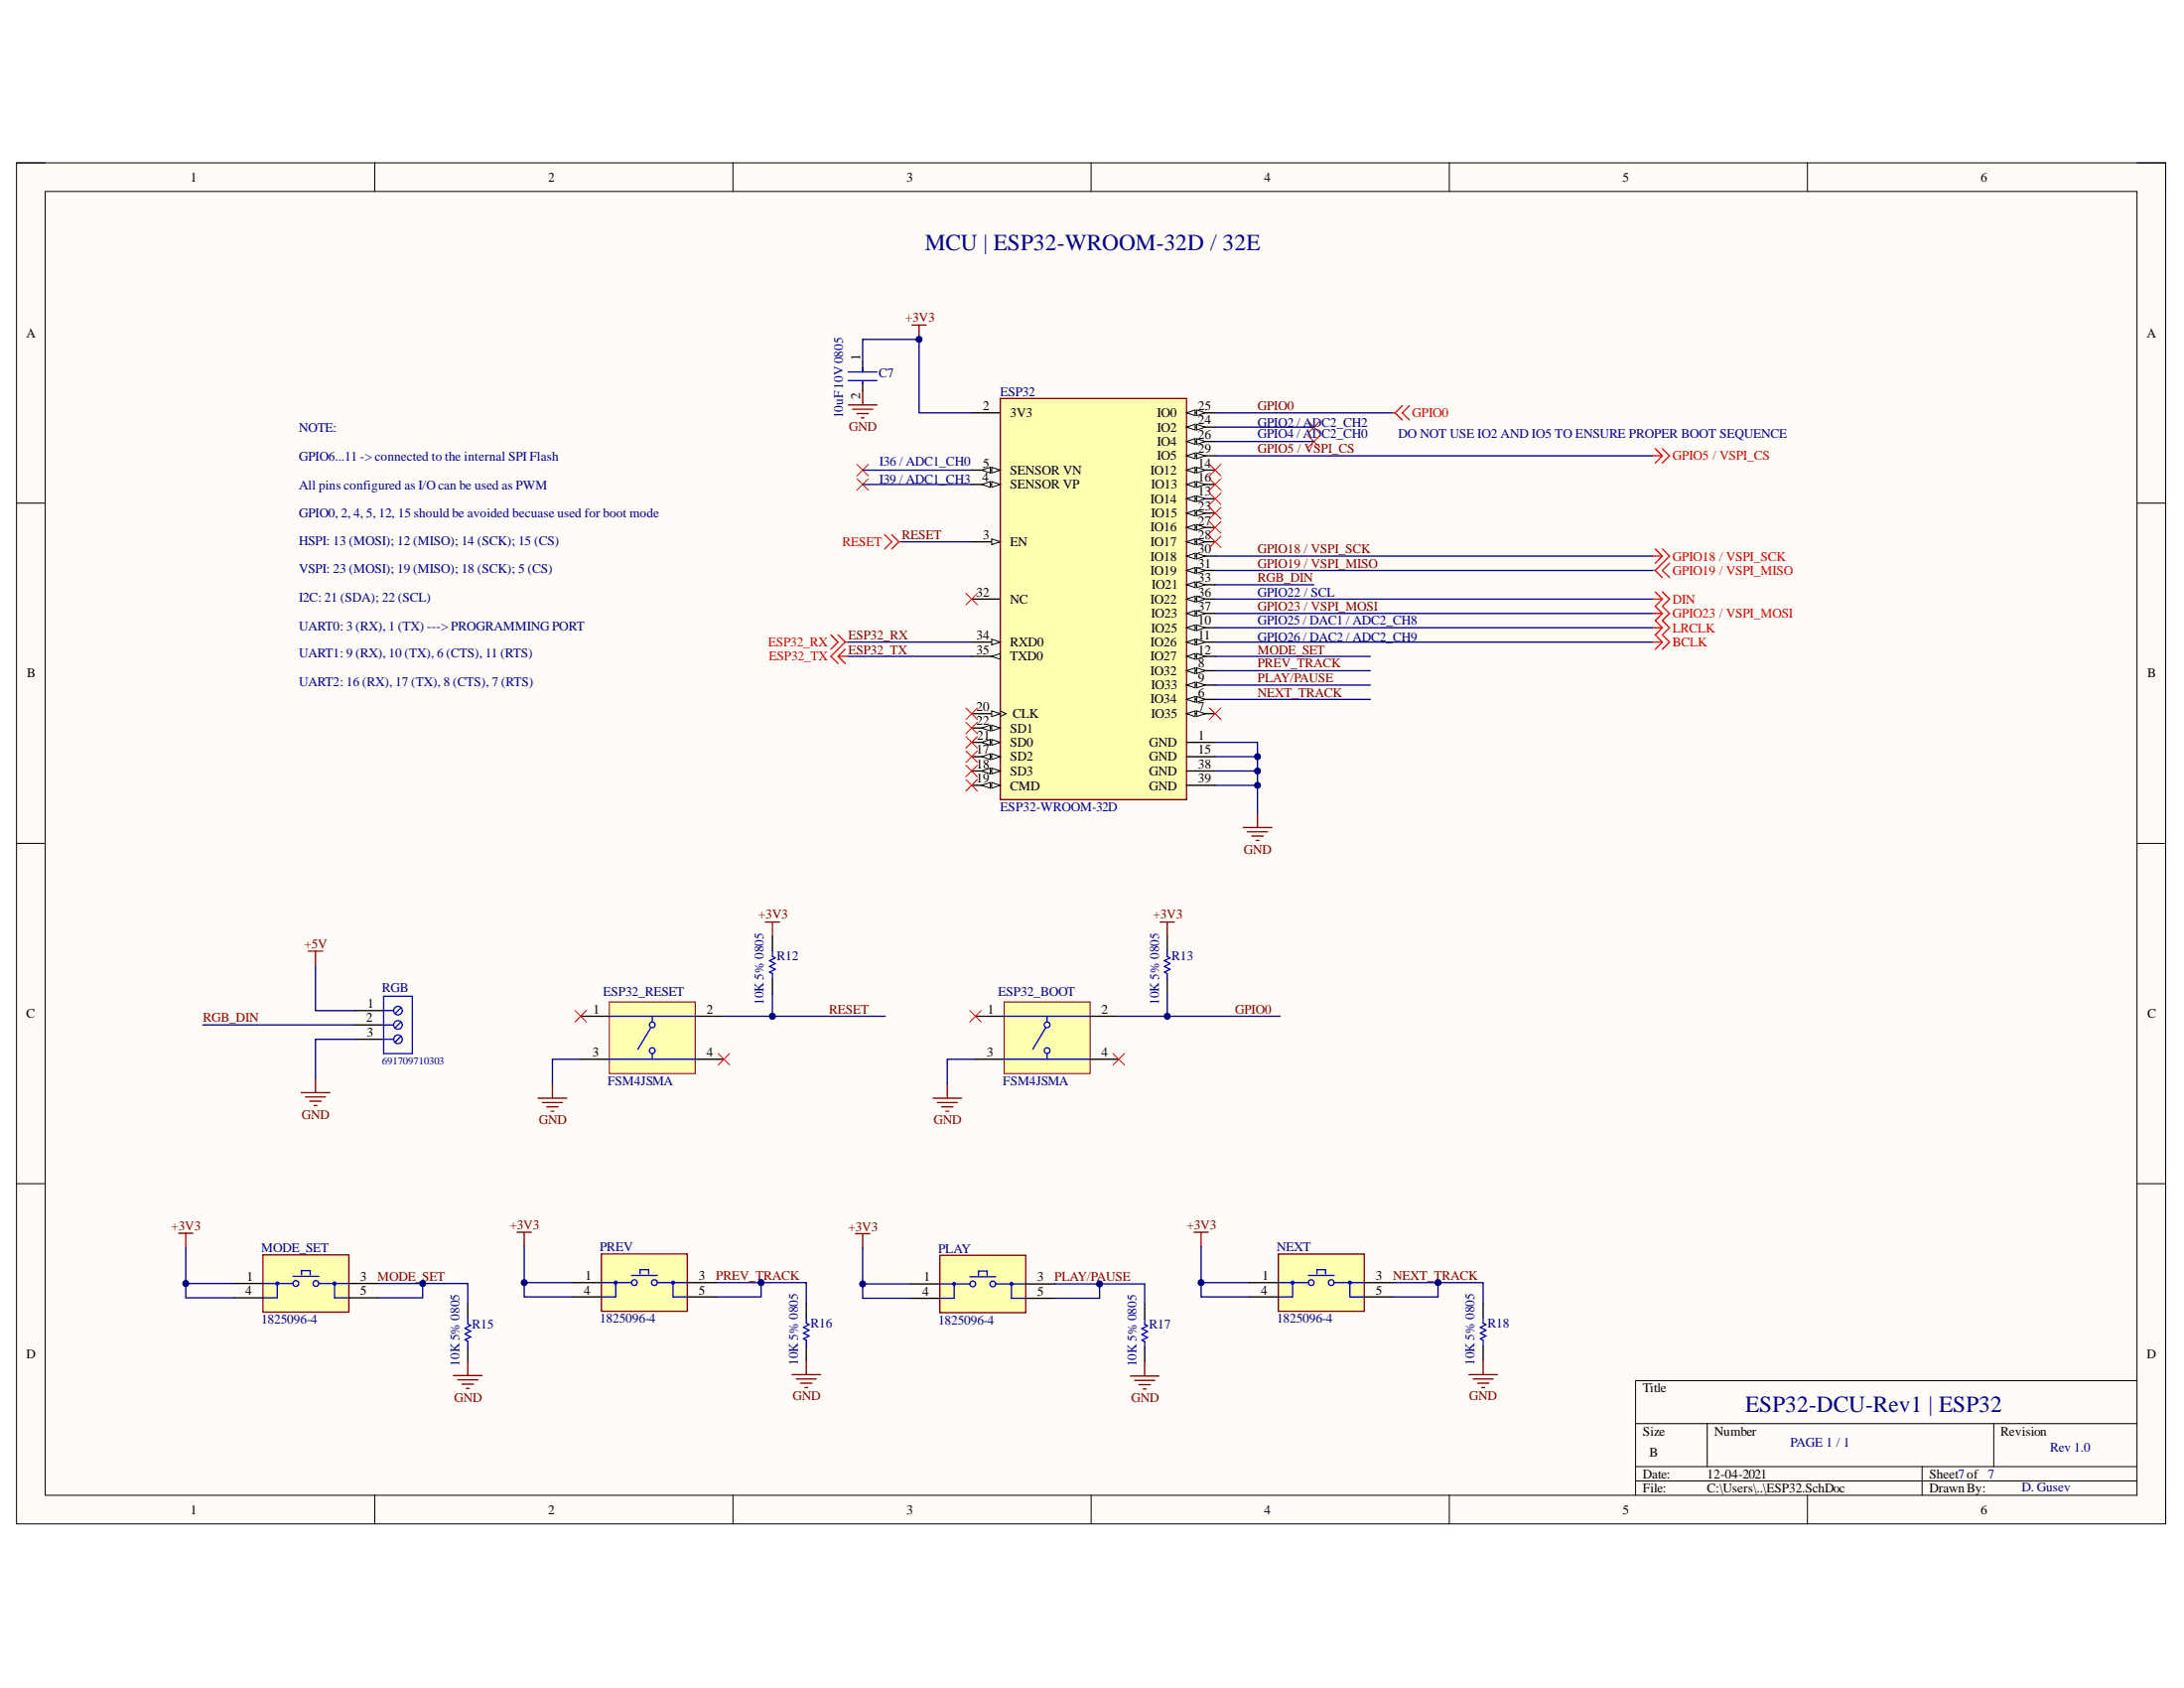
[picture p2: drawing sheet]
<svg xmlns="http://www.w3.org/2000/svg" width="279mm" height="216mm" viewBox="0 0 279 216" stroke-linecap="round" stroke-linejoin="round" font-family="sans-serif">
<path d="M2.1 20.8h275v174.1h-275z" fill-rule="evenodd" fill="#fffcf8"/>
<path d="M2.1 20.8h275v174.1h-275z" fill="none" stroke="#000" stroke-width=".13"/>
<path d="M5.8 24.5h267.6v166.8h-267.6z" fill-rule="evenodd" fill="#fffcf8"/>
<g fill="none" stroke="#000" stroke-width=".13">
<path d="M2.1 20.8h3.7M5.8 24.5h267.6v166.8h-267.6zM47.9 20.8v3.7M93.8 20.8v3.7M139.6 20.8v3.7M185.4 20.8v3.7M231.2 20.8v3.7M273.4 20.8h3.7v3.7M2.1 64.4h3.7M273.4 64.4h3.7M2.1 107.9h3.7M273.4 107.9h3.7"/>
<path d="M2.1 151.4h3.7M273.4 151.4h3.7M273.4 176.6h-64.2v14.7M47.9 191.3v3.6M93.8 191.3v3.6M139.6 191.3v3.6M185.4 191.3v3.6M209.2 182.1h64.2M209.2 187.6h64.2M209.2 189.4h64.2M218.4 182.1v5.5M231.2 191.3v3.6"/>
<path d="M245.9 187.6v3.7M255.1 182.1v5.5M277.1 191.3v3.6"/>
</g>
<path d="M128 51h23.8v51.3h-23.8z" fill-rule="evenodd" fill="#ffffb0"/>
<path d="M128 51h23.8v51.3h-23.8z" fill="none" stroke="#800000" stroke-width=".17"/>
<path d="M124.3 52.8h3.7M124.3 60.1h3.7" fill="none" stroke="#000" stroke-width=".17"/>
<path d="M126.9 59.8l1.1 .3-1.1 .4z" fill="#f8fcff"/>
<path d="M126.9 59.8l1.1 .3-1.1 .4z" fill="none" stroke="#000" stroke-width=".13"/>
<path d="M125.6 60.1l1.1-.3v.7z" fill="#f8fcff"/>
<path d="M125.6 60.1l1.1-.3v.7z" fill="none" stroke="#000" stroke-width=".13"/>
<path d="M124.3 62h3.7" fill="none" stroke="#000" stroke-width=".17"/>
<path d="M126.9 61.6l1.1 .4-1.1 .3z" fill="#f8fcff"/>
<path d="M126.9 61.6l1.1 .4-1.1 .3z" fill="none" stroke="#000" stroke-width=".13"/>
<path d="M125.6 62l1.1-.4v.7z" fill="#f8fcff"/>
<path d="M125.6 62l1.1-.4v.7z" fill="none" stroke="#000" stroke-width=".13"/>
<path d="M151.8 52.8h3.7" fill="none" stroke="#000" stroke-width=".17"/>
<path d="M151.8 52.8l1.1-.4v.8z" fill="#f8fcff"/>
<path d="M151.8 52.8l1.1-.4v.8z" fill="none" stroke="#000" stroke-width=".13"/>
<path d="M153.1 52.4l1.1 .4-1.1 .4z" fill="#f8fcff"/>
<path d="M153.1 52.4l1.1 .4-1.1 .4z" fill="none" stroke="#000" stroke-width=".13"/>
<path d="M151.8 54.6h3.7" fill="none" stroke="#000" stroke-width=".17"/>
<path d="M151.8 54.6l1.1-.3v.7z" fill="#f8fcff"/>
<path d="M151.8 54.6l1.1-.3v.7z" fill="none" stroke="#000" stroke-width=".13"/>
<path d="M153.1 54.3l1.1 .3-1.1 .4z" fill="#f8fcff"/>
<path d="M153.1 54.3l1.1 .3-1.1 .4z" fill="none" stroke="#000" stroke-width=".13"/>
<path d="M151.8 56.5h3.7" fill="none" stroke="#000" stroke-width=".17"/>
<path d="M151.8 56.5l1.1-.4v.7z" fill="#f8fcff"/>
<path d="M151.8 56.5l1.1-.4v.7z" fill="none" stroke="#000" stroke-width=".13"/>
<path d="M153.1 56.1l1.1 .4-1.1 .3z" fill="#f8fcff"/>
<path d="M153.1 56.1l1.1 .4-1.1 .3z" fill="none" stroke="#000" stroke-width=".13"/>
<path d="M151.8 58.3h3.7" fill="none" stroke="#000" stroke-width=".17"/>
<path d="M151.8 58.3l1.1-.4v.8z" fill="#f8fcff"/>
<path d="M151.8 58.3l1.1-.4v.8z" fill="none" stroke="#000" stroke-width=".13"/>
<path d="M153.1 57.9l1.1 .4-1.1 .4z" fill="#f8fcff"/>
<path d="M153.1 57.9l1.1 .4-1.1 .4z" fill="none" stroke="#000" stroke-width=".13"/>
<path d="M151.8 60.1h3.7" fill="none" stroke="#000" stroke-width=".17"/>
<path d="M151.8 60.1l1.1-.3v.7z" fill="#f8fcff"/>
<path d="M151.8 60.1l1.1-.3v.7z" fill="none" stroke="#000" stroke-width=".13"/>
<path d="M153.1 59.8l1.1 .3-1.1 .4z" fill="#f8fcff"/>
<path d="M153.1 59.8l1.1 .3-1.1 .4z" fill="none" stroke="#000" stroke-width=".13"/>
<path d="M151.8 62h3.7" fill="none" stroke="#000" stroke-width=".17"/>
<path d="M151.8 62l1.1-.4v.7z" fill="#f8fcff"/>
<path d="M151.8 62l1.1-.4v.7z" fill="none" stroke="#000" stroke-width=".13"/>
<path d="M153.1 61.6l1.1 .4-1.1 .3z" fill="#f8fcff"/>
<path d="M153.1 61.6l1.1 .4-1.1 .3z" fill="none" stroke="#000" stroke-width=".13"/>
<path d="M151.8 63.8h3.7" fill="none" stroke="#000" stroke-width=".17"/>
<path d="M151.8 63.8l1.1-.4v.8z" fill="#f8fcff"/>
<path d="M151.8 63.8l1.1-.4v.8z" fill="none" stroke="#000" stroke-width=".13"/>
<path d="M153.1 63.4l1.1 .4-1.1 .4z" fill="#f8fcff"/>
<path d="M153.1 63.4l1.1 .4-1.1 .4z" fill="none" stroke="#000" stroke-width=".13"/>
<path d="M151.8 65.6h3.7" fill="none" stroke="#000" stroke-width=".17"/>
<path d="M151.8 65.6l1.1-.3v.7z" fill="#f8fcff"/>
<path d="M151.8 65.6l1.1-.3v.7z" fill="none" stroke="#000" stroke-width=".13"/>
<path d="M153.1 65.3l1.1 .3-1.1 .4z" fill="#f8fcff"/>
<path d="M153.1 65.3l1.1 .3-1.1 .4z" fill="none" stroke="#000" stroke-width=".13"/>
<path d="M151.8 67.5h3.7" fill="none" stroke="#000" stroke-width=".17"/>
<path d="M151.8 67.5l1.1-.4v.7z" fill="#f8fcff"/>
<path d="M151.8 67.5l1.1-.4v.7z" fill="none" stroke="#000" stroke-width=".13"/>
<path d="M153.1 67.1l1.1 .4-1.1 .3z" fill="#f8fcff"/>
<path d="M153.1 67.1l1.1 .4-1.1 .3z" fill="none" stroke="#000" stroke-width=".13"/>
<path d="M151.8 69.3h3.7" fill="none" stroke="#000" stroke-width=".17"/>
<path d="M151.8 69.3l1.1-.4v.8z" fill="#f8fcff"/>
<path d="M151.8 69.3l1.1-.4v.8z" fill="none" stroke="#000" stroke-width=".13"/>
<path d="M153.1 68.9l1.1 .4-1.1 .4z" fill="#f8fcff"/>
<path d="M153.1 68.9l1.1 .4-1.1 .4z" fill="none" stroke="#000" stroke-width=".13"/>
<path d="M151.8 71.1h3.7" fill="none" stroke="#000" stroke-width=".17"/>
<path d="M151.8 71.1l1.1-.3v.7z" fill="#f8fcff"/>
<path d="M151.8 71.1l1.1-.3v.7z" fill="none" stroke="#000" stroke-width=".13"/>
<path d="M153.1 70.8l1.1 .3-1.1 .4z" fill="#f8fcff"/>
<path d="M153.1 70.8l1.1 .3-1.1 .4z" fill="none" stroke="#000" stroke-width=".13"/>
<path d="M151.8 73h3.7" fill="none" stroke="#000" stroke-width=".17"/>
<path d="M151.8 73l1.1-.4v.7z" fill="#f8fcff"/>
<path d="M151.8 73l1.1-.4v.7z" fill="none" stroke="#000" stroke-width=".13"/>
<path d="M153.1 72.6l1.1 .4-1.1 .3z" fill="#f8fcff"/>
<path d="M153.1 72.6l1.1 .4-1.1 .3z" fill="none" stroke="#000" stroke-width=".13"/>
<path d="M151.8 74.8h3.7" fill="none" stroke="#000" stroke-width=".17"/>
<path d="M151.8 74.8l1.1-.4v.8z" fill="#f8fcff"/>
<path d="M151.8 74.8l1.1-.4v.8z" fill="none" stroke="#000" stroke-width=".13"/>
<path d="M153.1 74.4l1.1 .4-1.1 .4z" fill="#f8fcff"/>
<path d="M153.1 74.4l1.1 .4-1.1 .4z" fill="none" stroke="#000" stroke-width=".13"/>
<path d="M151.8 76.6h3.7" fill="none" stroke="#000" stroke-width=".17"/>
<path d="M151.8 76.6l1.1-.3v.7z" fill="#f8fcff"/>
<path d="M151.8 76.6l1.1-.3v.7z" fill="none" stroke="#000" stroke-width=".13"/>
<path d="M153.1 76.3l1.1 .3-1.1 .4z" fill="#f8fcff"/>
<path d="M153.1 76.3l1.1 .3-1.1 .4z" fill="none" stroke="#000" stroke-width=".13"/>
<path d="M151.8 78.5h3.7" fill="none" stroke="#000" stroke-width=".17"/>
<path d="M151.8 78.5l1.1-.4v.7z" fill="#f8fcff"/>
<path d="M151.8 78.5l1.1-.4v.7z" fill="none" stroke="#000" stroke-width=".13"/>
<path d="M153.1 78.1l1.1 .4-1.1 .3z" fill="#f8fcff"/>
<path d="M153.1 78.1l1.1 .4-1.1 .3z" fill="none" stroke="#000" stroke-width=".13"/>
<path d="M151.8 80.3h3.7" fill="none" stroke="#000" stroke-width=".17"/>
<path d="M151.8 80.3l1.1-.4v.8z" fill="#f8fcff"/>
<path d="M151.8 80.3l1.1-.4v.8z" fill="none" stroke="#000" stroke-width=".13"/>
<path d="M153.1 79.9l1.1 .4-1.1 .4z" fill="#f8fcff"/>
<path d="M153.1 79.9l1.1 .4-1.1 .4z" fill="none" stroke="#000" stroke-width=".13"/>
<path d="M151.8 82.1h3.7" fill="none" stroke="#000" stroke-width=".17"/>
<path d="M151.8 82.1l1.1-.3v.7z" fill="#f8fcff"/>
<path d="M151.8 82.1l1.1-.3v.7z" fill="none" stroke="#000" stroke-width=".13"/>
<path d="M153.1 81.8l1.1 .3-1.1 .4z" fill="#f8fcff"/>
<path d="M153.1 81.8l1.1 .3-1.1 .4z" fill="none" stroke="#000" stroke-width=".13"/>
<path d="M151.8 84h3.7" fill="none" stroke="#000" stroke-width=".17"/>
<path d="M151.8 84l1.1-.4v.7z" fill="#f8fcff"/>
<path d="M151.8 84l1.1-.4v.7z" fill="none" stroke="#000" stroke-width=".13"/>
<path d="M153.1 83.6l1.1 .4-1.1 .3z" fill="#f8fcff"/>
<path d="M153.1 83.6l1.1 .4-1.1 .3z" fill="none" stroke="#000" stroke-width=".13"/>
<path d="M151.8 85.8h3.7" fill="none" stroke="#000" stroke-width=".17"/>
<path d="M151.8 85.8l1.1-.4v.8z" fill="#f8fcff"/>
<path d="M151.8 85.8l1.1-.4v.8z" fill="none" stroke="#000" stroke-width=".13"/>
<path d="M153.1 85.4l1.1 .4-1.1 .4z" fill="#f8fcff"/>
<path d="M153.1 85.4l1.1 .4-1.1 .4z" fill="none" stroke="#000" stroke-width=".13"/>
<path d="M151.8 87.6h3.7" fill="none" stroke="#000" stroke-width=".17"/>
<path d="M151.8 87.6l1.1-.3v.7z" fill="#f8fcff"/>
<path d="M151.8 87.6l1.1-.3v.7z" fill="none" stroke="#000" stroke-width=".13"/>
<path d="M153.1 87.3l1.1 .3-1.1 .4z" fill="#f8fcff"/>
<path d="M153.1 87.3l1.1 .3-1.1 .4z" fill="none" stroke="#000" stroke-width=".13"/>
<path d="M151.8 89.5h3.7" fill="none" stroke="#000" stroke-width=".17"/>
<path d="M151.8 89.5l1.1-.4v.7z" fill="#f8fcff"/>
<path d="M151.8 89.5l1.1-.4v.7z" fill="none" stroke="#000" stroke-width=".13"/>
<path d="M153.1 89.1l1.1 .4-1.1 .3z" fill="#f8fcff"/>
<path d="M153.1 89.1l1.1 .4-1.1 .3z" fill="none" stroke="#000" stroke-width=".13"/>
<path d="M151.8 91.3h3.7" fill="none" stroke="#000" stroke-width=".17"/>
<path d="M151.8 91.3l1.1-.4v.8z" fill="#f8fcff"/>
<path d="M151.8 91.3l1.1-.4v.8z" fill="none" stroke="#000" stroke-width=".13"/>
<path d="M153.1 90.9l1.1 .4-1.1 .4z" fill="#f8fcff"/>
<path d="M153.1 90.9l1.1 .4-1.1 .4z" fill="none" stroke="#000" stroke-width=".13"/>
<path d="M124.3 69.3h3.7" fill="none" stroke="#000" stroke-width=".17"/>
<path d="M126.9 68.9l1.1 .4-1.1 .4z" fill="#f8fcff"/>
<path d="M126.9 68.9l1.1 .4-1.1 .4z" fill="none" stroke="#000" stroke-width=".13"/>
<path d="M124.3 76.6h3.7M124.3 82.1h3.7" fill="none" stroke="#000" stroke-width=".17"/>
<path d="M126.9 81.8l1.1 .3-1.1 .4z" fill="#f8fcff"/>
<path d="M126.9 81.8l1.1 .3-1.1 .4z" fill="none" stroke="#000" stroke-width=".13"/>
<path d="M124.3 91.3h3.7" fill="none" stroke="#000" stroke-width=".17"/>
<path d="M126.9 90.9l1.1 .4-1.1 .4z" fill="#f8fcff"/>
<path d="M126.9 90.9l1.1 .4-1.1 .4zM128 90.9l.7 .4-.7 .4" fill="none" stroke="#000" stroke-width=".13"/>
<path d="M124.3 100.4h3.7" fill="none" stroke="#000" stroke-width=".17"/>
<path d="M126.9 100.1l1.1 .3-1.1 .4z" fill="#f8fcff"/>
<path d="M126.9 100.1l1.1 .3-1.1 .4z" fill="none" stroke="#000" stroke-width=".13"/>
<path d="M125.6 100.4l1.1-.3v.7z" fill="#f8fcff"/>
<path d="M125.6 100.4l1.1-.3v.7z" fill="none" stroke="#000" stroke-width=".13"/>
<path d="M124.3 93.1h3.7" fill="none" stroke="#000" stroke-width=".17"/>
<path d="M126.9 92.8l1.1 .3-1.1 .4z" fill="#f8fcff"/>
<path d="M126.9 92.8l1.1 .3-1.1 .4z" fill="none" stroke="#000" stroke-width=".13"/>
<path d="M125.6 93.1l1.1-.3v.7z" fill="#f8fcff"/>
<path d="M125.6 93.1l1.1-.3v.7z" fill="none" stroke="#000" stroke-width=".13"/>
<path d="M124.3 95h3.7" fill="none" stroke="#000" stroke-width=".17"/>
<path d="M126.9 94.6l1.1 .4-1.1 .3z" fill="#f8fcff"/>
<path d="M126.9 94.6l1.1 .4-1.1 .3z" fill="none" stroke="#000" stroke-width=".13"/>
<path d="M125.6 95l1.1-.4v.7z" fill="#f8fcff"/>
<path d="M125.6 95l1.1-.4v.7z" fill="none" stroke="#000" stroke-width=".13"/>
<path d="M124.3 96.8h3.7" fill="none" stroke="#000" stroke-width=".17"/>
<path d="M126.9 96.4l1.1 .4-1.1 .3z" fill="#f8fcff"/>
<path d="M126.9 96.4l1.1 .4-1.1 .3z" fill="none" stroke="#000" stroke-width=".13"/>
<path d="M125.6 96.8l1.1-.4v.7z" fill="#f8fcff"/>
<path d="M125.6 96.8l1.1-.4v.7z" fill="none" stroke="#000" stroke-width=".13"/>
<path d="M124.3 98.6h3.7" fill="none" stroke="#000" stroke-width=".17"/>
<path d="M126.9 98.2l1.1 .4-1.1 .4z" fill="#f8fcff"/>
<path d="M126.9 98.2l1.1 .4-1.1 .4z" fill="none" stroke="#000" stroke-width=".13"/>
<path d="M125.6 98.6l1.1-.4v.8z" fill="#f8fcff"/>
<path d="M125.6 98.6l1.1-.4v.8z" fill="none" stroke="#000" stroke-width=".13"/>
<path d="M124.3 84h3.7" fill="none" stroke="#000" stroke-width=".17"/>
<path d="M126.9 84l1.1-.4v.7z" fill="#f8fcff"/>
<path d="M126.9 84l1.1-.4v.7z" fill="none" stroke="#000" stroke-width=".13"/>
<path d="M151.8 95h3.7M151.8 96.8h3.7M151.8 98.6h3.7M151.8 100.4h3.7" fill="none" stroke="#000" stroke-width=".17"/>
<path d="M116.7 41.6h1.8M117.6 41.6v1.8" fill="none" stroke="#800000" stroke-width=".17"/>
<circle cx="117.6" cy="43.4" r=".37" fill="#000080"/>
<circle cx="117.6" cy="43.4" r=".37" fill="none" stroke="#000080" stroke-width=".13"/>
<g fill="none" stroke="#f00" stroke-width=".13">
<path d="M109.6 59.4l1.5 1.5M111.1 59.4l-1.5 1.5M167.4 53.9l1.4 1.5M167.4 55.7l1.4 1.5M168.8 53.9l-1.4 1.5M168.8 55.7l-1.4 1.5M109.6 61.2l1.5 1.5M111.1 61.2l-1.5 1.5M123.6 75.9l1.4 1.5M125 75.9l-1.4 1.5M123.6 90.6l1.4 1.4M123.6 92.4l1.4 1.5"/>
<path d="M123.6 94.2l1.4 1.5M123.6 96l1.4 1.5M123.6 97.9l1.4 1.4M123.6 99.7l1.4 1.5M125 90.6l-1.4 1.4M125 92.4l-1.4 1.5M125 94.2l-1.4 1.5M125 96l-1.4 1.5M125 97.9l-1.4 1.4M125 99.7l-1.4 1.5"/>
</g>
<g fill="none" stroke="#f00" stroke-width=".17">
<path d="M178.1 52.8h.4M178.5 52.8l.9 .9M179.4 51.9l-.9 .9M180.3 51.9l-.9 .9 .9 .9M113.2 68.4l.9 .9-.9 .9M114.1 68.4l.9 .9M115 69.3l-.9 .9M115 69.3h.4M106.3 81.2l.9 .9-.9 .9M107.2 81.2l.9 .9M107.2 84l.9 .9M107.2 84h1.3"/>
<path d="M108.1 82.1l-1.8 1.9 .9 .9M108.1 82.1h.4M108.1 83l-.9 1"/>
</g>
<path d="M110.4 46.3v1.3M110.4 48.9v1.1M98.8 119.8v1.8M149.3 119.8v1.8M45.4 129.3h3.7M45.4 131.1h3.7M98.8 125.3v1.8M149.3 125.3v1.8" fill="none" stroke="#000" stroke-width=".17"/>
<path d="M108.5 47.6h3.7M108.5 48.7h3.7M110.4 47v.6M110.4 48.9v.1M98.8 121.6v.7l.4 .2-.8 .4 .8 .3-.8 .4 .8 .4-.8 .4 .4 .1v.8M149.3 121.6v.7l.4 .2-.7 .4 .7 .3-.7 .4 .7 .4-.7 .4 .3 .1v.8" fill="none" stroke="#00f" stroke-width=".17"/>
<g fill="none" stroke="#800000" stroke-width=".17">
<path d="M108.5 51.8h3.7M109.1 52.3h2.5M109.6 52.9h1.5M110.2 53.4h.3M110.4 50v1.8M97.9 117.9h1.8M98.8 117.9v1.9M148.4 117.9h1.8M149.3 117.9v1.9M159 105.8h3.7M159.6 106.4h2.6M160.1 106.9h1.5"/>
<path d="M160.7 107.5h.4M160.9 104v1.8M70.7 138.6v1.9M68.8 140.5h3.7M69.4 141h2.6M69.9 141.6h1.5M70.5 142.1h.4"/>
</g>
<circle cx="50.9" cy="129.3" r=".55" fill="#fff"/>
<g fill="none" stroke="#00f" stroke-width=".17">
<path d="M51.3 128.9l-.8 .8"/>
<circle cx="50.9" cy="129.3" r=".55"/>
</g>
<circle cx="50.9" cy="131.1" r=".55" fill="#fff"/>
<g fill="none" stroke="#00f" stroke-width=".17">
<path d="M49.1 129.3h1.3M49.1 131.1h1.3M51.3 130.7l-.8 .8"/>
<circle cx="50.9" cy="131.1" r=".55"/>
</g>
<circle cx="50.9" cy="132.9" r=".55" fill="#fff"/>
<g fill="none" stroke="#00f" stroke-width=".17">
<path d="M49.1 132.9h1.3M49.1 127.4h3.6v7.4h-3.6zM51.3 132.5l-.8 .8"/>
<circle cx="50.9" cy="132.9" r=".55"/>
</g>
<path d="M45.4 132.9h3.7M74.3 130h3.6M74.3 135.5h3.6M88.9 130h3.7M88.9 135.5h3.7" fill="none" stroke="#000" stroke-width=".17"/>
<path d="M38.5 139.8h3.7M39.4 121.7h1.9M40.4 121.7v1.8M40.4 137.9v1.9M39.1 140.3h2.5M39.6 140.8h1.5M40.2 141.4h.3" fill="none" stroke="#800000" stroke-width=".17"/>
<path d="M77.9 128.2h11v9.1h-11z" fill-rule="evenodd" fill="#ffffb0"/>
<path d="M77.9 128.2h11v9.1h-11z" fill="none" stroke="#800000" stroke-width=".13"/>
<path d="M77.9 130h11M77.9 135.5h11M83.4 134.7v.8" fill="none" stroke="#00f" stroke-width=".17"/>
<circle cx="83.4" cy="134.4" r=".37" fill="#fff"/>
<circle cx="83.4" cy="134.4" r=".37" fill="none" stroke="#00f" stroke-width=".17"/>
<circle cx="83.4" cy="131.1" r=".37" fill="#fff"/>
<g fill="none" stroke="#00f" stroke-width=".17">
<path d="M83.3 131.4l-1.7 2.8M83.4 130v.7"/>
<circle cx="83.4" cy="131.1" r=".37"/>
</g>
<path d="M73.5 129.2l1.5 1.5M75 129.2l-1.5 1.5M91.9 134.7l1.4 1.5M93.3 134.7l-1.4 1.5" fill="none" stroke="#f00" stroke-width=".13"/>
<path d="M121.2 138.6v1.9M119.4 140.5h3.6M119.9 141h2.6M120.5 141.6h1.4M121 142.1h.4" fill="none" stroke="#800000" stroke-width=".17"/>
<path d="M124.8 130h3.7M124.8 135.5h3.7M139.5 130h3.6M139.5 135.5h3.6" fill="none" stroke="#000" stroke-width=".17"/>
<path d="M128.5 128.2h11v9.1h-11z" fill-rule="evenodd" fill="#ffffb0"/>
<path d="M128.5 128.2h11v9.1h-11z" fill="none" stroke="#800000" stroke-width=".13"/>
<path d="M128.5 130h11M128.5 135.5h11M134 134.7v.8" fill="none" stroke="#00f" stroke-width=".17"/>
<circle cx="134" cy="134.4" r=".37" fill="#fff"/>
<circle cx="134" cy="134.4" r=".37" fill="none" stroke="#00f" stroke-width=".17"/>
<circle cx="134" cy="131.1" r=".37" fill="#fff"/>
<g fill="none" stroke="#00f" stroke-width=".17">
<path d="M133.8 131.4l-1.7 2.8M134 130v.7M59.8 168.6v.7l.4 .2-.7 .4 .7 .4-.7 .3 .7 .4-.7 .4 .3 .1v.8"/>
<circle cx="134" cy="131.1" r=".37"/>
</g>
<path d="M154.7 90.6l1.5 1.4M156.2 90.6l-1.5 1.4M124.1 129.2l1.4 1.5M125.5 129.2l-1.4 1.5M142.4 134.7l1.5 1.5M143.9 134.7l-1.5 1.5" fill="none" stroke="#f00" stroke-width=".13"/>
<path d="M22.8 157.7h1.9M23.8 157.7v1.9" fill="none" stroke="#800000" stroke-width=".17"/>
<path d="M59.8 166.8v1.8M59.9 172.3v1.8" fill="none" stroke="#000" stroke-width=".17"/>
<path d="M211.4 76.6h1.3M211.8 75.7l.9 .9M211.8 79.4l.9 .9M212.7 76.6l-.9 .9M212.7 75.7l.9 .9-.9 .9M212.7 79.4l.9 .9-.9 .9 .9 .9-.9 .9M211.4 80.3h1.3M211.4 82.1h1.3M212.7 80.3l-.9 .9 .9 .9M212.7 82.1l-.9 .9" fill="none" stroke="#f00" stroke-width=".17"/>
<path d="M98.8 127.1v2.9" fill="none" stroke="#000080" stroke-width=".17"/>
<circle cx="98.8" cy="130" r=".37" fill="#000080"/>
<circle cx="98.8" cy="130" r=".37" fill="none" stroke="#000080" stroke-width=".13"/>
<path d="M92.6 130h20.6" fill="none" stroke="#000080" stroke-width=".17"/>
<circle cx="98.8" cy="130" r=".37" fill="#000080"/>
<circle cx="98.8" cy="130" r=".37" fill="none" stroke="#000080" stroke-width=".13"/>
<path d="M110.4 46.3v-2.9h7.2v9.4h6.7M110.4 62h13.9M110.4 60.1h13.9M108.5 84h15.8M108.5 82.1h15.8" fill="none" stroke="#000080" stroke-width=".17"/>
<circle cx="117.6" cy="43.4" r=".37" fill="#000080"/>
<circle cx="117.6" cy="43.4" r=".37" fill="none" stroke="#000080" stroke-width=".13"/>
<path d="M115.4 69.3h8.9M143.1 130h20.7" fill="none" stroke="#000080" stroke-width=".17"/>
<circle cx="149.3" cy="130" r=".37" fill="#000080"/>
<circle cx="149.3" cy="130" r=".37" fill="none" stroke="#000080" stroke-width=".13"/>
<path d="M155.5 100.4h5.4v3.6" fill="none" stroke="#000080" stroke-width=".17"/>
<circle cx="160.9" cy="100.4" r=".37" fill="#000080"/>
<circle cx="160.9" cy="100.4" r=".37" fill="none" stroke="#000080" stroke-width=".13"/>
<path d="M155.5 98.6h5.4v1.8" fill="none" stroke="#000080" stroke-width=".17"/>
<circle cx="160.9" cy="98.6" r=".37" fill="#000080"/>
<circle cx="160.9" cy="98.6" r=".37" fill="none" stroke="#000080" stroke-width=".13"/>
<circle cx="160.9" cy="100.4" r=".37" fill="#000080"/>
<circle cx="160.9" cy="100.4" r=".37" fill="none" stroke="#000080" stroke-width=".13"/>
<path d="M155.5 96.8h5.4v1.8" fill="none" stroke="#000080" stroke-width=".17"/>
<circle cx="160.9" cy="96.8" r=".37" fill="#000080"/>
<circle cx="160.9" cy="96.8" r=".37" fill="none" stroke="#000080" stroke-width=".13"/>
<circle cx="160.9" cy="98.6" r=".37" fill="#000080"/>
<circle cx="160.9" cy="98.6" r=".37" fill="none" stroke="#000080" stroke-width=".13"/>
<path d="M155.5 95h5.4v1.8" fill="none" stroke="#000080" stroke-width=".17"/>
<circle cx="160.9" cy="96.8" r=".37" fill="#000080"/>
<circle cx="160.9" cy="96.8" r=".37" fill="none" stroke="#000080" stroke-width=".13"/>
<path d="M155.5 56.5h12.6M155.5 54.6h12.6M155.5 52.8h22.6M155.5 76.6h55.9M149.3 127.1v2.9" fill="none" stroke="#000080" stroke-width=".17"/>
<circle cx="149.3" cy="130" r=".37" fill="#000080"/>
<circle cx="149.3" cy="130" r=".37" fill="none" stroke="#000080" stroke-width=".13"/>
<path d="M25.9 131.1h19.5M40.4 123.5v5.8h5M45.4 132.9h-5v5M74.3 135.5h-3.6v3.1M124.8 135.5h-3.6v3.1M23.8 159.6v4.6h6.2" fill="none" stroke="#000080" stroke-width=".17"/>
<circle cx="23.8" cy="164.2" r=".37" fill="#000080"/>
<circle cx="23.8" cy="164.2" r=".37" fill="none" stroke="#000080" stroke-width=".13"/>
<path d="M48.3 164.2h11.5v2.6" fill="none" stroke="#000080" stroke-width=".17"/>
<circle cx="54.1" cy="164.2" r=".37" fill="#000080"/>
<circle cx="54.1" cy="164.2" r=".37" fill="none" stroke="#000080" stroke-width=".13"/>
<path d="M155.5 74.8h12.6M155.5 80.3h55.9M155.5 82.1h55.9" fill="none" stroke="#000080" stroke-width=".17"/>
<path d="M33.6 160.5h11v7.3h-11z" fill-rule="evenodd" fill="#ffffb0"/>
<path d="M33.6 160.5h11v7.3h-11z" fill="none" stroke="#800000" stroke-width=".17"/>
<g fill="none" stroke="#00f" stroke-width=".17">
<path d="M33.6 164.2h3.9M35.5 164.2v1.8h-1.9M37.5 163.2h3.3M38.6 163.1v-.6h1.1v.6M40.8 164.2h3.8M42.8 164.2v1.8h1.8"/>
<circle cx="35.5" cy="164.2" r=".18"/>
<circle cx="37.9" cy="164.2" r=".37"/>
<circle cx="40.4" cy="164.2" r=".37"/>
<circle cx="42.8" cy="164.2" r=".18"/>
</g>
<path d="M30 164.2h3.6M30 166h3.6M44.6 164.2h3.7M44.6 166h3.7" fill="none" stroke="#000" stroke-width=".17"/>
<path d="M23.8 164.2v1.8h6.2" fill="none" stroke="#000080" stroke-width=".17"/>
<circle cx="23.8" cy="164.2" r=".37" fill="#000080"/>
<circle cx="23.8" cy="164.2" r=".37" fill="none" stroke="#000080" stroke-width=".13"/>
<path d="M54.1 164.2v1.8h-5.8" fill="none" stroke="#000080" stroke-width=".17"/>
<circle cx="54.1" cy="164.2" r=".37" fill="#000080"/>
<circle cx="54.1" cy="164.2" r=".37" fill="none" stroke="#000080" stroke-width=".13"/>
<path d="M66.1 157.6h1.9M67.1 157.6v1.8M58 175.9h3.7M58.6 176.5h2.5M59.1 177h1.5M59.7 177.6h.3M59.9 174.1v1.8" fill="none" stroke="#800000" stroke-width=".17"/>
<path d="M103.1 166.7v1.8M103.1 172.2v1.8" fill="none" stroke="#000" stroke-width=".17"/>
<path d="M103.1 168.5v.7l.4 .2-.7 .4 .7 .3-.7 .4 .7 .4-.7 .3 .3 .2v.8" fill="none" stroke="#00f" stroke-width=".17"/>
<path d="M67.1 159.4v4.7h6.2" fill="none" stroke="#000080" stroke-width=".17"/>
<circle cx="67.1" cy="164" r=".37" fill="#000080"/>
<circle cx="67.1" cy="164" r=".37" fill="none" stroke="#000080" stroke-width=".13"/>
<path d="M91.6 164.1h11.5v2.6" fill="none" stroke="#000080" stroke-width=".17"/>
<circle cx="97.4" cy="164" r=".37" fill="#000080"/>
<circle cx="97.4" cy="164" r=".37" fill="none" stroke="#000080" stroke-width=".13"/>
<path d="M76.9 160.4h11v7.3h-11z" fill-rule="evenodd" fill="#ffffb0"/>
<path d="M76.9 160.4h11v7.3h-11z" fill="none" stroke="#800000" stroke-width=".17"/>
<g fill="none" stroke="#00f" stroke-width=".17">
<path d="M76.9 164.1h3.9M78.8 164.1v1.8h-1.9M80.8 163.1h3.3M81.9 162.9v-.5h1.1v.5M84.1 164.1h3.8M86.1 164.1v1.8h1.8"/>
<circle cx="78.8" cy="164" r=".18"/>
<circle cx="81.2" cy="164" r=".37"/>
<circle cx="83.7" cy="164" r=".37"/>
<circle cx="86.1" cy="164" r=".18"/>
</g>
<path d="M73.3 164.1h3.6M73.3 165.9h3.6M87.9 164.1h3.7M87.9 165.9h3.7" fill="none" stroke="#000" stroke-width=".17"/>
<path d="M67.1 164.1v1.8h6.2" fill="none" stroke="#000080" stroke-width=".17"/>
<circle cx="67.1" cy="164" r=".37" fill="#000080"/>
<circle cx="67.1" cy="164" r=".37" fill="none" stroke="#000080" stroke-width=".13"/>
<path d="M97.4 164.1v1.8h-5.8" fill="none" stroke="#000080" stroke-width=".17"/>
<circle cx="97.4" cy="164" r=".37" fill="#000080"/>
<circle cx="97.4" cy="164" r=".37" fill="none" stroke="#000080" stroke-width=".13"/>
<path d="M109.4 157.8h1.9M110.4 157.8v1.8M101.3 175.8h3.7M101.9 176.4h2.5M102.4 176.9h1.5M103 177.5h.3M103.1 174v1.8" fill="none" stroke="#800000" stroke-width=".17"/>
<path d="M146.4 166.8v1.9M146.4 172.3v1.9" fill="none" stroke="#000" stroke-width=".17"/>
<path d="M146.4 168.7v.7l.4 .2-.7 .3 .7 .4-.7 .4 .7 .3-.7 .4 .3 .2v.7" fill="none" stroke="#00f" stroke-width=".17"/>
<path d="M110.4 159.6v4.6h6.2" fill="none" stroke="#000080" stroke-width=".17"/>
<circle cx="110.4" cy="164.2" r=".37" fill="#000080"/>
<circle cx="110.4" cy="164.2" r=".37" fill="none" stroke="#000080" stroke-width=".13"/>
<path d="M134.9 164.2h11.5v2.6" fill="none" stroke="#000080" stroke-width=".17"/>
<circle cx="140.7" cy="164.2" r=".37" fill="#000080"/>
<circle cx="140.7" cy="164.2" r=".37" fill="none" stroke="#000080" stroke-width=".13"/>
<path d="M120.2 160.6h11v7.3h-11z" fill-rule="evenodd" fill="#ffffb0"/>
<path d="M120.2 160.6h11v7.3h-11z" fill="none" stroke="#800000" stroke-width=".17"/>
<g fill="none" stroke="#00f" stroke-width=".17">
<path d="M120.2 164.2h3.9M122.1 164.2v1.9h-1.9M124.1 163.3h3.3M125.2 163.1v-.5h1.1v.5M127.4 164.2h3.8M129.4 164.2v1.9h1.8"/>
<circle cx="122.1" cy="164.2" r=".18"/>
<circle cx="124.4" cy="164.2" r=".37"/>
<circle cx="127" cy="164.2" r=".37"/>
<circle cx="129.4" cy="164.2" r=".18"/>
</g>
<path d="M116.6 164.2h3.6M116.6 166.1h3.6M131.2 164.2h3.7M131.2 166.1h3.7" fill="none" stroke="#000" stroke-width=".17"/>
<path d="M110.4 164.2v1.9h6.2" fill="none" stroke="#000080" stroke-width=".17"/>
<circle cx="110.4" cy="164.2" r=".37" fill="#000080"/>
<circle cx="110.4" cy="164.2" r=".37" fill="none" stroke="#000080" stroke-width=".13"/>
<path d="M140.7 164.2v1.9h-5.8" fill="none" stroke="#000080" stroke-width=".17"/>
<circle cx="140.7" cy="164.2" r=".37" fill="#000080"/>
<circle cx="140.7" cy="164.2" r=".37" fill="none" stroke="#000080" stroke-width=".13"/>
<path d="M152.7 157.6h1.9M153.7 157.6v1.8M144.6 176h3.7M145.2 176.5h2.5M145.7 177.1h1.5M146.3 177.6h.3M146.4 174.2v1.8" fill="none" stroke="#800000" stroke-width=".17"/>
<path d="M189.7 166.7v1.8M189.7 172.2v1.8" fill="none" stroke="#000" stroke-width=".17"/>
<path d="M189.7 168.5v.7l.4 .2-.7 .4 .7 .3-.7 .4 .7 .4-.7 .3 .3 .2v.8" fill="none" stroke="#00f" stroke-width=".17"/>
<path d="M153.7 159.4v4.7h6.2" fill="none" stroke="#000080" stroke-width=".17"/>
<circle cx="153.7" cy="164" r=".37" fill="#000080"/>
<circle cx="153.7" cy="164" r=".37" fill="none" stroke="#000080" stroke-width=".13"/>
<path d="M178.2 164.1h11.5v2.6" fill="none" stroke="#000080" stroke-width=".17"/>
<circle cx="184" cy="164.1" r=".37" fill="#000080"/>
<circle cx="184" cy="164.1" r=".37" fill="none" stroke="#000080" stroke-width=".13"/>
<path d="M163.5 160.4h11v7.3h-11z" fill-rule="evenodd" fill="#ffffb0"/>
<path d="M163.5 160.4h11v7.3h-11z" fill="none" stroke="#800000" stroke-width=".17"/>
<g fill="none" stroke="#00f" stroke-width=".17">
<path d="M163.5 164.1h3.9M165.4 164.1v1.8h-1.9M167.4 163.1h3.3M168.5 162.9v-.5h1.1v.5M170.7 164.1h3.8M172.7 164.1v1.8h1.8"/>
<circle cx="165.4" cy="164" r=".18"/>
<circle cx="167.7" cy="164" r=".37"/>
<circle cx="170.3" cy="164" r=".37"/>
<circle cx="172.7" cy="164" r=".18"/>
</g>
<path d="M159.9 164.1h3.6M159.9 165.9h3.6M174.5 164.1h3.7M174.5 165.9h3.7" fill="none" stroke="#000" stroke-width=".17"/>
<path d="M153.7 164.1v1.8h6.2" fill="none" stroke="#000080" stroke-width=".17"/>
<circle cx="153.7" cy="164" r=".37" fill="#000080"/>
<circle cx="153.7" cy="164" r=".37" fill="none" stroke="#000080" stroke-width=".13"/>
<path d="M184 164.1v1.8h-5.8" fill="none" stroke="#000080" stroke-width=".17"/>
<circle cx="184" cy="164.1" r=".37" fill="#000080"/>
<circle cx="184" cy="164.1" r=".37" fill="none" stroke="#000080" stroke-width=".13"/>
<path d="M187.9 175.8h3.7M188.5 176.4h2.5M189 176.9h1.5M189.6 177.5h.3M189.7 174v1.8" fill="none" stroke="#800000" stroke-width=".17"/>
<path d="M154.7 59.4l1.5 1.5M156.2 59.4l-1.5 1.5M154.7 64.9l1.5 1.5M154.7 63.1l1.5 1.4M154.7 61.2l1.5 1.5M154.7 66.7l1.5 1.5M154.7 68.6l1.5 1.4M156.2 64.9l-1.5 1.5M156.2 63.1l-1.5 1.4M156.2 61.2l-1.5 1.5M156.2 66.7l-1.5 1.5M156.2 68.6l-1.5 1.4" fill="none" stroke="#f00" stroke-width=".13"/>
<g fill="none" stroke="#f00" stroke-width=".17">
<path d="M211.4 58.3h1.3M211.8 57.4l.9 .9M212.7 58.3l-.9 .9M212.7 57.4l.9 .9-.9 .9M211.4 78.5h1.3M211.4 71.1h1.3M211.4 73h.4M211.8 77.5l.9 1M211.8 70.2l.9 .9M211.8 73l.9 .9M212.7 78.5l-.9 .9M212.7 77.5l.9 1-.9 .9"/>
<path d="M212.7 71.1l-.9 .9M212.7 70.2l.9 .9-1.8 1.9M213.6 72l-.9 1 .9 .9"/>
</g>
<path d="M155.5 58.3h55.9M155.5 78.5h55.9M155.5 71.1h55.9M155.5 73h55.9M155.5 84h19.8M155.5 85.8h19.8M155.5 87.6h19.8M155.5 89.5h19.8" fill="none" stroke="#000080" stroke-width=".17"/>
<g font-size="3" fill="#000080">
<text x="118.3" y="32">MCU | ESP32-WROOM-32D / 32E</text>
<text x="223.3" y="180.5">ESP32-DCU-Rev1 | ESP32</text>
</g>
<g font-size="1.7">
<text x="24.4" y="23.3">1</text>
<text x="70.1" y="23.3">2</text>
<text x="116" y="23.3">3</text>
<text x="161.7" y="23.3">4</text>
<text x="207.6" y="23.3">5</text>
<text x="253.4" y="23.3">6</text>
<text x="3.4" y="43.1">A</text>
<text x="110" y="46.1" transform="rotate(-90 110 46.1)">1</text>
<text x="274.6" y="43.1">A</text>
<text x="110" y="51.1" transform="rotate(-90 110 51.1)">2</text>
<text x="125.8" y="52.4">2</text>
<text x="129.2" y="53.4">3V3</text>
<text x="148" y="53.4">IO0</text>
<text x="153.3" y="52.4">25</text>
<text x="125.8" y="59.8">5</text>
<text x="148" y="55.2">IO2</text>
<text x="148" y="57">IO4</text>
<text x="148" y="58.9">IO5</text>
<text x="153.3" y="54.3">24</text>
<text x="153.3" y="56.1">26</text>
<text x="153.3" y="57.9">29</text>
<text x="153.3" y="59.8">14</text>
<text x="125.7" y="61.6">4</text>
<text x="129.2" y="60.7">SENSOR VN</text>
<text x="129.2" y="62.5">SENSOR VP</text>
<text x="147.2" y="60.7">IO12</text>
<text x="147.2" y="64.4">IO14</text>
<text x="147.3" y="62.5">IO13</text>
<text x="153.3" y="61.6">16</text>
<text x="153.3" y="63.4">13</text>
<text x="153.3" y="65.3">23</text>
<text x="125.8" y="68.9">3</text>
<text x="129.2" y="69.8">EN</text>
<text x="147.2" y="68">IO16</text>
<text x="147.2" y="69.8">IO17</text>
<text x="147.2" y="71.7">IO18</text>
<text x="147.3" y="66.2">IO15</text>
<text x="153.3" y="67.1">27</text>
<text x="153.3" y="68.9">28</text>
<text x="153.3" y="70.8">30</text>
<text x="124.9" y="76.3">32</text>
<text x="129.2" y="77.2">NC</text>
<text x="147.2" y="73.5">IO19</text>
<text x="147.2" y="77.2">IO22</text>
<text x="147.3" y="75.3">IO21</text>
<text x="153.3" y="72.6">31</text>
<text x="153.3" y="74.4">33</text>
<text x="153.3" y="76.3">36</text>
<text x="124.9" y="81.8">34</text>
<text x="124.9" y="83.6">35</text>
<text x="129.2" y="82.7">RXD0</text>
<text x="147.2" y="82.7">IO26</text>
<text x="147.3" y="79">IO23</text>
<text x="147.3" y="80.8">IO25</text>
<text x="153.3" y="78.1">37</text>
<text x="153.3" y="79.9">10</text>
<text x="153.3" y="81.8">11</text>
<text x="153.3" y="83.6">12</text>
<text x="3.5" y="86.7">B</text>
<text x="129.2" y="84.5">TXD0</text>
<text x="147.2" y="84.5">IO27</text>
<text x="147.2" y="86.3">IO32</text>
<text x="147.2" y="90">IO34</text>
<text x="147.3" y="88.2">IO33</text>
<text x="153.3" y="85.4">8</text>
<text x="153.3" y="87.3">9</text>
<text x="153.3" y="89.1">6</text>
<text x="274.7" y="86.7">B</text>
<text x="124.9" y="90.9">20</text>
<text x="124.9" y="92.8">22</text>
<text x="125" y="94.6">21</text>
<text x="129.2" y="93.7">SD1</text>
<text x="129.2" y="95.6">SD0</text>
<text x="129.6" y="91.8">CLK</text>
<text x="147" y="95.6">GND</text>
<text x="147.3" y="91.8">IO35</text>
<text x="153.3" y="90.9">7</text>
<text x="153.3" y="94.6">1</text>
<text x="124.9" y="100.1">19</text>
<text x="124.9" y="96.4">17</text>
<text x="124.9" y="98.3">18</text>
<text x="129.2" y="101">CMD</text>
<text x="129.2" y="97.3">SD2</text>
<text x="129.2" y="99.2">SD3</text>
<text x="147" y="97.3">GND</text>
<text x="147" y="99.2">GND</text>
<text x="147" y="101">GND</text>
<text x="153.3" y="96.4">15</text>
<text x="153.3" y="98.3">38</text>
<text x="153.3" y="100.1">39</text>
<text x="3.4" y="130.2">C</text>
<text x="46.9" y="130.7">2</text>
<text x="47" y="128.9">1</text>
<text x="75.9" y="129.6">1</text>
<text x="90.4" y="129.6">2</text>
<text x="126.4" y="129.6">1</text>
<text x="140.9" y="129.6">2</text>
<text x="274.7" y="130.2">C</text>
<text x="46.9" y="132.6">3</text>
<text x="75.8" y="135.1">3</text>
<text x="90.4" y="135.1">4</text>
<text x="126.3" y="135.1">3</text>
<text x="140.9" y="135.1">4</text>
<text x="31.4" y="165.7">4</text>
<text x="31.5" y="163.8">1</text>
<text x="46.1" y="163.8">3</text>
<text x="46.1" y="165.7">5</text>
<text x="74.7" y="165.6">4</text>
<text x="74.9" y="163.7">1</text>
<text x="89.4" y="163.7">3</text>
<text x="89.4" y="165.6">5</text>
<text x="118" y="165.7">4</text>
<text x="118.2" y="163.9">1</text>
<text x="132.7" y="163.9">3</text>
<text x="132.7" y="165.7">5</text>
<text x="161.3" y="165.6">4</text>
<text x="161.5" y="163.7">1</text>
<text x="176" y="163.7">3</text>
<text x="176" y="165.6">5</text>
<text x="3.4" y="173.7">D</text>
<text x="274.6" y="173.7">D</text>
<text x="210.2" y="178.1">Title</text>
<text x="210.2" y="183.6">Size</text>
<text x="219.3" y="183.6">Number</text>
<text x="255.9" y="183.6">Revision</text>
<text x="210.2" y="189.1">Date:</text>
<text x="210.2" y="190.9">File:</text>
<text x="211" y="186.3">B</text>
<text x="218.4" y="189.1">12-04-2021</text>
<text x="218.4" y="190.9">C:\Users\..\ESP32.SchDoc</text>
<text x="246.8" y="189.1">Sheet7of</text>
<text x="246.8" y="190.9">DrawnBy:</text>
<text x="24.4" y="193.6">1</text>
<text x="70.1" y="193.6">2</text>
<text x="116" y="193.6">3</text>
<text x="161.7" y="193.6">4</text>
<text x="207.6" y="193.6">5</text>
<text x="253.4" y="193.6">6</text>
</g>
<g font-size="1.7" fill="#800000">
<text x="115.8" y="41.2">+3V3</text>
<text x="160.9" y="52.4">GPIO0</text>
<text x="108.6" y="55.1">GND</text>
<text x="160.9" y="57.9">GPIO5 / VSPI_CS</text>
<text x="115.4" y="68.9">RESET</text>
<text x="160.9" y="70.8">GPIO18 / VSPI_SCK</text>
<text x="160.9" y="72.6">GPIO19 / VSPI_MISO</text>
<text x="160.9" y="74.4">RGB_DIN</text>
<text x="108.5" y="81.8">ESP32_RX</text>
<text x="108.5" y="83.6">ESP32_TX</text>
<text x="160.9" y="78.1">GPIO23 / VSPI_MOSI</text>
<text x="160.9" y="83.6">MODE_SET</text>
<text x="160.9" y="85.4">PREV_TRACK</text>
<text x="160.9" y="87.3">PLAY/PAUSE</text>
<text x="160.9" y="89.1">NEXT_TRACK</text>
<text x="159.1" y="109.2">GND</text>
<text x="97" y="117.5">+3V3</text>
<text x="147.5" y="117.5">+3V3</text>
<text x="38.9" y="121.3">+5V</text>
<text x="26" y="130.7">RGB_DIN</text>
<text x="106.1" y="129.6">RESET</text>
<text x="158" y="129.6">GPIO0</text>
<text x="38.6" y="143.1">GND</text>
<text x="68.9" y="143.8">GND</text>
<text x="119.4" y="143.8">GND</text>
<text x="21.9" y="157.4">+3V3</text>
<text x="65.2" y="157.3">+3V3</text>
<text x="108.5" y="157.4">+3V3</text>
<text x="151.8" y="157.3">+3V3</text>
<text x="48.3" y="163.8">MODE_SET</text>
<text x="91.6" y="163.7">PREV_TRACK</text>
<text x="134.9" y="163.9">PLAY/PAUSE</text>
<text x="178.2" y="163.7">NEXT_TRACK</text>
<text x="58.1" y="179.3">GND</text>
<text x="101.4" y="179.1">GND</text>
<text x="144.7" y="179.3">GND</text>
<text x="187.9" y="179.1">GND</text>
</g>
<g font-size="1.7" fill="#000080">
<text x="107.8" y="53.5" transform="rotate(-90 107.8 53.5)">10uF 10V 0805</text>
<text x="112.4" y="48.3">C7</text>
<text x="128" y="50.7">ESP32</text>
<text x="38.2" y="55.3">NOTE:</text>
<text x="38.2" y="58.9">GPIO6...11 -&gt; connected to the internal SPI Flash</text>
<text x="112.5" y="59.6">I36 / ADC1_CH0</text>
<text x="160.9" y="54.6">GPIO2 / ADC2_CH2</text>
<text x="160.9" y="56.1">GPIO4 / ADC2_CH0</text>
<text x="178.9" y="56.1">DO NOT USE IO2 AND IO5 TO ENSURE PROPER BOOT SEQUENCE</text>
<text x="38.2" y="62.6">All pins configured as I/O can be used as PWM</text>
<text x="112.5" y="61.8">I39 / ADC1_CH3</text>
<text x="38.2" y="66.1">GPIO0, 2, 4, 5, 12, 15 should be avoided becuase used for boot mode</text>
<text x="38.2" y="69.8">HSPI: 13 (MOSI); 12 (MISO); 14 (SCK); 15 (CS)</text>
<text x="38.2" y="73.3">VSPI: 23 (MOSI); 19 (MISO); 18 (SCK); 5 (CS)</text>
<text x="38.2" y="76.9">I2C: 21 (SDA); 22 (SCL)</text>
<text x="160.9" y="76.3">GPIO22 / SCL</text>
<text x="38.2" y="80.6">UART0: 3 (RX), 1 (TX) ---&gt; PROGRAMMING PORT</text>
<text x="160.9" y="82">GPIO26 / DAC2 / ADC2_CH9</text>
<text x="160.9" y="79.8">GPIO25 / DAC1 / ADC2_CH8</text>
<text x="38.2" y="84.1">UART1: 9 (RX), 10 (TX), 6 (CTS), 11 (RTS)</text>
<text x="38.2" y="87.8">UART2: 16 (RX), 17 (TX), 8 (CTS), 7 (RTS)</text>
<text x="128" y="103.8">ESP32-WROOM-32D</text>
<text x="99.4" y="122.9">R12</text>
<text x="149.9" y="122.9">R13</text>
<text x="48.9" y="126.9">RGB</text>
<text x="77.1" y="127.4">ESP32_RESET</text>
<text x="97.7" y="128.5" transform="rotate(-90 97.7 128.5)">10K 5% 0805</text>
<text x="127.7" y="127.4">ESP32_BOOT</text>
<text x="148.3" y="128.5" transform="rotate(-90 148.3 128.5)">10K 5% 0805</text>
<text x="77.7" y="138.8">FSM4JSMA</text>
<text x="128.3" y="138.8">FSM4JSMA</text>
<text x="33.4" y="160.2">MODE_SET</text>
<text x="76.7" y="160">PREV</text>
<text x="120" y="160.2">PLAY</text>
<text x="163.3" y="160">NEXT</text>
<text x="33.4" y="169.3">1825096-4</text>
<text x="60.4" y="169.9">R15</text>
<text x="76.7" y="169.2">1825096-4</text>
<text x="103.7" y="169.8">R16</text>
<text x="120" y="169.4">1825096-4</text>
<text x="147" y="170">R17</text>
<text x="163.3" y="169.2">1825096-4</text>
<text x="190.3" y="169.8">R18</text>
<text x="58.8" y="174.7" transform="rotate(-90 58.8 174.7)">10K 5% 0805</text>
<text x="102.1" y="174.6" transform="rotate(-90 102.1 174.6)">10K 5% 0805</text>
<text x="145.4" y="174.8" transform="rotate(-90 145.4 174.8)">10K 5% 0805</text>
<text x="188.6" y="174.6" transform="rotate(-90 188.6 174.6)">10K 5% 0805</text>
<text x="229" y="185">PAGE 1 / 1</text>
<text x="262.3" y="185.7">Rev 1.0</text>
<text x="254.3" y="189.1">7</text>
<text x="258.6" y="190.8">D. Gusev</text>
</g>
<g font-size="1.7" fill="#f00">
<text x="180.7" y="53.4">GPIO0</text>
<text x="214" y="58.9">GPIO5 / VSPI_CS</text>
<text x="107.8" y="69.8">RESET</text>
<text x="214" y="71.7">GPIO18 / VSPI_SCK</text>
<text x="214" y="77.2">DIN</text>
<text x="214" y="73.5">GPIO19 / VSPI_MISO</text>
<text x="98.3" y="82.7">ESP32_RX</text>
<text x="214" y="80.8">LRCLK</text>
<text x="214" y="82.7">BCLK</text>
<text x="214" y="79">GPIO23 / VSPI_MOSI</text>
<text x="98.4" y="84.5">ESP32_TX</text>
</g>
<text font-size="1.4" fill="#000080" x="48.9" y="136.1">691709710303</text>
</svg>
